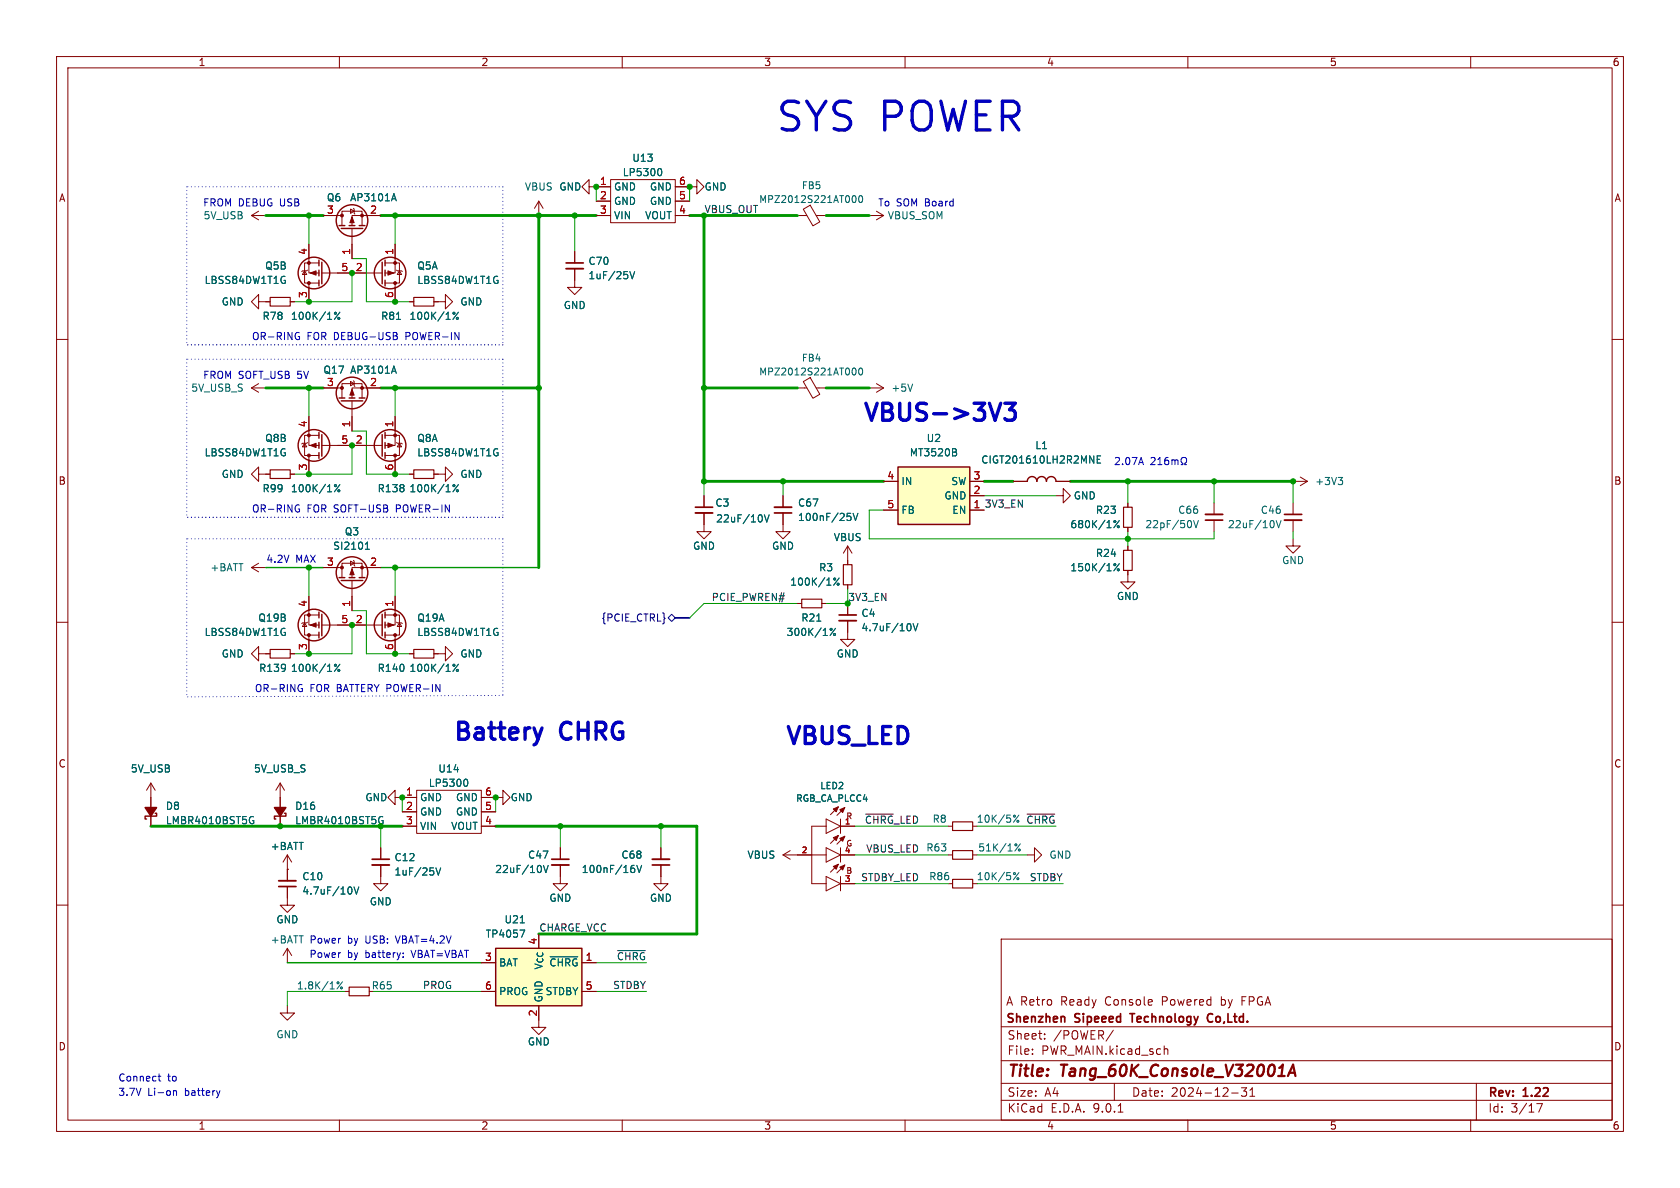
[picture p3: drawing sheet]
<svg xmlns="http://www.w3.org/2000/svg" width="297mm" height="210mm" viewBox="0 0 297 210" stroke-linecap="round" stroke-linejoin="round" font-family="sans-serif">
<g fill="none" stroke="#840000" stroke-width=".18">
<path d="M10 10h277v190h-277zM12 12h273v186h-273zM60 10v2M110 10v2M160 10v2M210 10v2M260 10v2M44.4 38.1h2.6M44.4 38.1l1.3 .8M45.7 37.3l-1.3 .8M95.2 35.6l.8 1.2M95.2 35.6l-.7 1.2"/>
<path d="M95.2 35.6v2.5M104.1 33v1.3l-1.2-1.3 1.2-1.2v1.2h1.3M121.9 33h1.3v1.3l1.3-1.3-1.3-1.2v1.2M141 38.1h1.6M142 37l1.2-.7 1.7 2.9-1.2 .7zM144.3 38.1h1.7M153.7 38.1h2.5M154.9 37.3l1.3 .8M156.2 38.1l-1.3 .8M45.7 53.3v-1.2l-1.3 1.2 1.3 1.3v-1.3h1.3M72.4 53.3h.8M76.7 53.3h.8"/>
<path d="M101.6 47.5v3.3h1.3l-1.3 1.3-1.3-1.3h1.3M101.6 44.5v2M10 60h2M153.7 68.6h.1M153.7 68.6h2.5M154.9 67.8l1.3 .8M156.2 68.6l-1.3 .7M285 60h2M62 99.2l.6 .4-.6 .3zM62.5 99.1l.1 .1v.7l.1 .2M77.5 83.8h1.2v-1.2l1.3 1.2-1.3 1.3v-1.3M124.5 90.7v3.3h1.2l-1.2 1.3-1.3-1.3h1.3"/>
<path d="M124.5 87.6v2.1M228.6 85.1h2.5M229.9 84.3l1.2 .8M231.1 85.1l-1.2 .8M10 110h2M47 115.6h.8M51.3 115.6h.8M53.8 110.1l.4 .6h-.7zM54.4 110l-.2 .1h-.7l-.2 .1M54.6 105.4v5.1h1.8M54.6 112.3v3.3M56.4 108.7h-2.6v3.6h2.6"/>
<path d="M56.9 110.5h10.7M57.1 100.3h3.4M60.5 102.1v-2.5h3.5v2.5M62.2 102.6v5.4M67.3 100.3h-5.1v1.8M68.1 108.7h2.5v3.6h-2.5M69.8 105.4v5.1h-1.7M69.8 112.3v3.3M70.1 110l.1 .1h.8l.1 .1M70.6 110.1l.4 .6h-.8zM72.4 115.6h.8M76.7 115.6h2v-1.3l1.3 1.3-1.3 1.2v-1.2"/>
<path d="M285 110h2M10 160h2M177 166h108v32h-108zM285 160h2M60 198v2M110 198v2M160 198v2M177 194.5h108M177 191.5h108M177 187.5h108M177 181.5h108M182.5 186.3v.1"/>
<path d="M182.5 185.5v.1M184.7 183.6v.1M184.7 182.8v.1M196.8 182.1l-1.3 2M197 191.5v3M197.7 196.6h.8M205.8 184.9v1.5M205.8 185.5l.2-.1 .4 .1 .1 .9M210 198v2M217.7 193.2h1.2M220.4 192.3l-.5 .6 .4 .1v.7l-.2 .1h-.4l-.2-.1M221 193.8h.8"/>
<path d="M221 192.7l.4-.4v1.5M260 198v2M261 191.5v6.5M271.7 195.1h1l-.7 1.5"/>
</g>
<path d="M227.7 190.2l.9-2 .4 2M227.9 189.6h1" fill="none" stroke="#840000" stroke-width=".4"/>
<path d="M100.1 46.5h3M122.9 89.7h3.1M188.2 179.8v.9M199.7 179.2h.9M214.3 179.3a.74 .74 0 0 0-.9 .5 .74 .74 0 0 0 .5 .9l.4-.1" fill="none" stroke="#840000" stroke-width=".3"/>
<path d="M73.2 52.6h3.5v1.5h-3.5zM47.8 114.8h3.5v1.5h-3.5zM73.2 114.8h3.5v1.5h-3.5z" fill="none" stroke="#840000" stroke-width=".2"/>
<g fill="none" stroke="#006464" stroke-width=".18">
<path d="M150.9 34.6a.65 .65 0 0 1 .5 .6 .65 .65 0 0 1-.5 .6M151.9 34.7l.2-.1a.65 .65 0 0 1 .4 .6 .65 .65 0 0 1-.4 .6l-.3-.5zM70.1 56.5h.7M81 55.2l-.9 1.3M111.4 48l.4 1.3 .4-1.3M161.3 67.9l-.4 1.3M64.6 97.1h.7M64.6 96.2l.4-.4v1.3M134.7 91.2v.8M135.1 91l.5 1.3 .4-1.3M236.6 84.4h.8l-.5 .5M237.1 84.9l.3 .2v.3l-.3 .3"/>
<path d="M50.2 111.8h.2v.5M60.1 117.4l-1 1.3M81 117.4l-.9 1.3M87.8 111.8h.2v.5"/>
<circle cx="80.3" cy="55.4" r=".18"/>
<circle cx="80.9" cy="56.3" r=".18"/>
<circle cx="59.3" cy="117.6" r=".18"/>
<circle cx="59.9" cy="118.5" r=".18"/>
<circle cx="80.3" cy="117.6" r=".18"/>
<circle cx="80.9" cy="118.5" r=".18"/>
</g>
<path d="M100.1 47.5h3M122.9 90.7h3.1" fill="none" stroke="#840000" stroke-width=".33"/>
<g fill="none" stroke="#840000" stroke-width=".25">
<path d="M56.4 108.2v1M56.4 110v1M56.4 111.8v1M56.9 108.6v3.8M59.9 102.1h1.1M60.3 102.6h3.8M61.7 102.1h1M63.5 102.1h1M67.6 108.6v3.8M68.1 108.2v1M68.1 110v1M68.1 111.8v1"/>
<circle cx="55.5" cy="110.5" r="2.79"/>
<circle cx="62.2" cy="101.2" r="2.79"/>
<circle cx="69" cy="110.5" r="2.79"/>
</g>
<g fill="#840000" stroke="#840000" stroke-width=".18">
<path d="M68.6 110.1l1 .4-1 .4z"/>
<path d="M62.2 100.6l.4 1h-.8z"/>
<path d="M54.9 110.5l1-.4v.8z"/>
<circle cx="69.8" cy="112.3" r=".25"/>
<circle cx="69.8" cy="108.7" r=".25"/>
<circle cx="60.5" cy="100.3" r=".25"/>
<circle cx="64" cy="100.3" r=".25"/>
<circle cx="54.6" cy="112.3" r=".25"/>
<circle cx="54.6" cy="108.7" r=".25"/>
</g>
<path d="M158.7 82.6h12.7v10.1h-12.7z" fill="#ffffc2"/>
<g fill="none" stroke="#840000" stroke-width=".25">
<path d="M56.4 76.5v1M56.4 78.2v1M56.9 76.8v3.8M56.4 80v1M158.7 82.6h12.7v10.1h-12.7zM181.6 85.1a.85 .85 0 0 1 .9-.9 .85 .85 0 0 1 .8 .9 .85 .85 0 0 1 .9-.9 .85 .85 0 0 1 .8 .9 .85 .85 0 0 1 .8-.9 .85 .85 0 0 1 .9 .9M50.3 143.8h.2v.5h-2v.5h.3"/>
<circle cx="55.5" cy="78.7" r="2.79"/>
</g>
<g fill="none" stroke="#840000" stroke-width=".18">
<path d="M53.8 78.4l.4 .6h-.7zM54.4 78.2l-.2 .2h-.7l-.2 .1M54.6 73.7v5h1.8M56.4 77h-2.6v3.5h2.6M56.9 78.7h5.3M141 68.6h1.6M142 67.5l1.2-.7 1.7 2.9-1.2 .7zM144.3 68.6h1.7M54.6 80.5v3.3M138.4 87.6v2.1M138.4 90.7v2M156.2 85.1h2.5"/>
<path d="M156.2 90.2h2.5M171.4 85.1h2.6M171.4 90.2h2.6M171.4 87.6h2.6M179.1 85.1h2.5M186.7 87.6h1.3v-1.2l1.2 1.2-1.2 1.3v-1.3M186.7 85.1h2.5M199.4 88.9v.8M199.4 93.2v.8M199.4 96.5v.8M214.6 88.9v2M214.6 91.9v2.1"/>
<path d="M228.6 95.3v1.2h1.3l-1.3 1.3-1.3-1.3h1.3M228.6 88.9v2M228.6 91.9v2.1M199.4 100.8v2.1h1.3l-1.3 1.2-1.3-1.2h1.3M73.7 139.7h11.4v7.6h-11.4zM49.5 141v5.1M50.8 156.7v3.3h-1.3l1.3 1.3 1.3-1.3h-1.3M50.8 153.7h.1M50.8 151.1v4.6M50.8 151.1l.8 1.3M50.8 151.1l-.8 1.3M67.3 152.9v3.3h1.3l-1.3 1.3-1.3-1.3h1.3"/>
<path d="M67.3 149.9v2M69.8 141v1.2l-1.2-1.2 1.2-1.3v1.3h3.9M71.1 143.5h2.6M71.1 146.1h2.6M85.1 141h3.8v1.2l1.3-1.2-1.3-1.3v1.3M85.1 143.5h2.5M85.1 146.1h2.5M99.1 149.9v2M99.1 152.9v2M50.8 177.8v1.3h-1.3l1.3 1.2 1.3-1.2h-1.3"/>
</g>
<g fill="none" stroke="#006464" stroke-width=".18">
<path d="M150.9 65.1a.65 .65 0 0 1 .5 .6 .65 .65 0 0 1-.5 .6M151.9 65.2l.2-.1a.65 .65 0 0 1 .4 .6 .65 .65 0 0 1-.4 .6l-.3-.5zM168.8 79.9l.3 .3v.3l-.2 .1M168.9 79.4l.2 .2-.2 .3M50.2 80h.2v.5M149.8 90.7h.6M150.2 91.2l.3 .3v.3l-.3 .2M150.8 90.7l.4 1.3 .5-1.3M194 81.2h.4M194.6 80.6h-.6v1.3h.6M197.9 92l-1 1.3M197.9 99.6l-1 1.3"/>
<path d="M210.6 92.3v.7M211 92l.4 1.3 .5-1.3M225.2 92.3v.7M225.6 92l.4 1.3 .5-1.3M82.3 137.7a.68 .68 0 0 1 .4 .7 .68 .68 0 0 1-.4 .6M62 156.8l.2 .5-.2 .7M62.6 156.8l.4 1.3 .4-1.3M67.2 144.4h.5M67.5 145.1h.2v.4l-.2 .1h-.3M77.1 153.4l.4 1.3 .4-1.3M95.7 153.2v.8M96.1 153l.4 1.2 .4-1.2"/>
<circle cx="197.1" cy="92.2" r=".18"/>
<circle cx="197.1" cy="99.8" r=".18"/>
<circle cx="197.7" cy="93.1" r=".18"/>
<circle cx="197.7" cy="100.7" r=".18"/>
</g>
<path d="M136.9 90.7h3.1M213.1 91.9h3.1M227.1 90.9h3M49.3 156.7h3M65.8 151.9h3M97.5 151.9h3.1" fill="none" stroke="#840000" stroke-width=".3"/>
<path d="M136.9 89.7h3.1M213.1 90.9h3.1M227.1 91.9h3M49.3 155.7h3M65.8 152.9h3M97.5 152.9h3.1" fill="none" stroke="#840000" stroke-width=".33"/>
<path d="M198.6 89.7h1.6v3.5h-1.6zM198.6 97.3h1.6v3.5h-1.6z" fill="none" stroke="#840000" stroke-width=".2"/>
<g fill="#840000" stroke="#840000" stroke-width=".18">
<path d="M54.9 78.7l1-.3v.7z"/>
<circle cx="54.6" cy="80.5" r=".25"/>
<circle cx="54.6" cy="77" r=".25"/>
</g>
<path d="M48.5 142.7h2l-1 1.6z" fill="#840000" stroke="#840000" stroke-width=".25"/>
<path d="M87.6 167.6h15.3v10.2h-15.3z" fill="#ffffc2"/>
<g fill="none" stroke="#840000" stroke-width=".25">
<path d="M59.9 39.9h1.1M61.7 39.9h1M63.5 39.9h1M56.4 46v1M56.4 47.8v1M56.4 49.5v1M56.9 46.4v3.8M60.3 40.4h3.8M67.6 46.4v3.8M68.1 46v1M68.1 47.8v1M68.1 49.5v1"/>
<path d="M59.9 70.4h1.1M60.3 70.9h3.8M61.7 70.4h1M63.5 70.4h1M67.6 76.8v3.8M68.1 76.5v1M68.1 78.2v1M68.1 80v1M27.4 143.8h.3v.5h-2v.5h.2M87.6 167.6h15.3v10.2h-15.3z"/>
<circle cx="62.2" cy="39" r="2.79"/>
<circle cx="55.5" cy="48.3" r="2.79"/>
<circle cx="69" cy="48.3" r="2.79"/>
<circle cx="62.2" cy="69.5" r="2.79"/>
<circle cx="69" cy="78.7" r="2.79"/>
</g>
<g fill="none" stroke="#840000" stroke-width=".18">
<path d="M57.1 38.1h3.4M60.5 39.9v-2.6h3.5v2.6M62 37l.6 .3-.6 .4zM62.5 36.8l.1 .2v.7l.1 .1M67.3 38.1h-5.1v1.8M105.4 38.1h2.5M105.4 33h2.5M105.4 35.6h2.5M107.9 31.8h11.5v7.6h-11.5zM119.4 38.1h2.5M119.4 33h2.5M119.4 35.6h2.5"/>
<path d="M47 53.3h.8M51.3 53.3h.8M53.8 47.9l.4 .6h-.7zM54.4 47.8l-.2 .1h-.7l-.2 .1M54.6 43.2v5.1h1.8M54.6 50v3.3M56.4 46.5h-2.6v3.5h2.6M56.9 48.3h10.7M62.2 40.4v5.3M68.1 46.5h2.5v3.5h-2.5M69.8 43.2v5.1h-1.7M69.8 50v3.3"/>
<path d="M70.1 47.8l.1 .1h.8l.1 .1M70.6 47.9l.4 .6h-.8zM72.4 53.3h.8M76.7 53.3h2v-1.2l1.3 1.2-1.3 1.3v-1.3M101.6 44.5v2M101.6 47.5v2M44.4 68.6h2.6M44.4 68.6l1.3 .7M45.7 67.8l-1.3 .8M54.6 73.7v2.5M57.1 68.6h3.4M59.7 78.7h7.9"/>
<path d="M60.5 70.4v-2.6h3.5v2.6M62 67.4l.6 .4-.6 .4zM62.2 70.9v5.3M62.5 67.3l.1 .1v.8l.1 .1M67.3 68.6h-5.1v1.8M68.1 77h2.5v3.5h-2.5M69.8 73.7v5h-1.7M70.1 78.2l.1 .2h.8l.1 .1M70.6 78.4l.4 .6h-.8zM45.7 83.8v-1.2l-1.3 1.2 1.3 1.3v-1.3h2.1M45.7 99.6l-1.3 .7M51.3 83.8h.8"/>
<path d="M54.6 81.3v2.5M69.8 80.5v3.3M72.4 83.8h.8M76.7 83.8h.8M124.5 87.6v2.1M124.5 90.7v2M138.4 90.7v3.3h1.3l-1.3 1.3-1.2-1.3h1.2M138.4 87.6v2.1M149.9 96.5v3.3M149.9 96.5l.7 1.3M149.9 96.5l-.8 1.3M156.2 85.1h2.5"/>
<path d="M156.2 90.2h2.5M171.4 85.1h2.6M171.4 90.2h2.6M171.4 87.6h2.6M179.1 85.1h2.5M186.7 85.1h2.5M199.4 88.9v.8M199.4 93.2v.8M199.4 96.5v.8M44.4 100.3l1.3 .8M44.4 100.3h2.6M45.7 115.6v-1.3l-1.3 1.3 1.3 1.2v-1.2h2.1"/>
<path d="M47 100.3h.1M51.3 115.6h.8M54.6 105.4v2.6M54.6 113v2.6M57.1 100.3h2.6M59.7 110.5h5.1M62.2 105.4v2.6M64.8 100.3h2.5M69.8 105.4v2.6M69.8 113v2.6M72.4 115.6h.8M76.7 115.6h.8"/>
<path d="M141 106.7h.7M145.3 106.7h.7M149.9 109.7v3.3h1.2l-1.2 1.3-1.3-1.3h1.3M149.9 103.4v.7M149.9 106.7v2M199.4 100.8v.8M26.7 138.4v7.7M26.7 138.4l-.8 1.3M26.7 138.4l.7 1.3M49.5 138.4l-.7 1.3M49.5 138.4l.8 1.3M49.5 138.4v4.3"/>
<path d="M49.5 144.3v1.8M50.8 153.7h.1M50.8 153.7v2M50.8 156.7v2.1M67.3 149.9v2M67.3 152.9v2M71.1 146.1h2.6M71.1 141h2.6M71.1 143.5h2.6M85.1 146.1h2.5M85.1 141h2.5M85.1 143.5h2.5"/>
<path d="M99.1 152.9v3.3h1.2l-1.2 1.3-1.3-1.3h1.3M99.1 149.9v2M116.8 152.9v3.3h1.3l-1.3 1.3-1.2-1.3h1.2M116.8 149.9v2M138.4 151.1h7.6M138.4 151.1l1.3 .8M139.7 150.4l-1.3 .7M146 146.1h-2.5v10.1h2.5M146 144.8l2.6 1.3-2.6 1.2zM146 149.9l2.6 1.2-2.6 1.3zM146 154.9l2.6 1.3-2.6 1.3zM148.2 142.6l-1.4 1.4"/>
<path d="M148.2 147.7l-1.4 1.4M148.2 152.8l-1.4 1.4M148.6 151.1h2.5M148.6 146.1h2.5M148.6 156.2h2.5M148.6 144.8v2.5M148.6 149.9v2.5M148.6 154.9v2.6M149.4 142.7l-1.4 1.4M149.4 147.8l-1.4 1.4M149.4 152.9l-1.4 1.4M167.6 151.1h.8"/>
<path d="M167.6 146.1h.8M167.6 156.2h.8M172 151.1h.7M172 146.1h.7M172 156.2h.7M181.6 151.1h1.3v-1.2l1.2 1.2-1.2 1.3v-1.3M50.8 170.2h.1M50.8 167.6l.8 1.3M50.8 167.6l-.8 1.3M50.8 167.6v2.6M61 175.3h.7M85.1 170.2h2.5"/>
<path d="M85.1 175.3h2.5M95.2 177.8v3.8h-1.2l1.2 1.3 1.3-1.3h-1.3M102.9 170.2h2.5M102.9 175.3h2.5"/>
</g>
<g fill="none" stroke="#006464" stroke-width=".18">
<path d="M69.3 35.1h.6M69.6 34.2l.5 1.3M116.6 29.8a.68 .68 0 0 1 .4 .6 .68 .68 0 0 1-.4 .7M50.2 49.6h.2v.4M60.1 55.2l-1 1.3M70.1 56.5h.7M81 55.2l-.9 1.3M87.8 49.6h.2v.4M111.4 48l.4 1.3 .4-1.3M69.3 65.6h.6M69.6 64.7l.5 1.3M168.8 79.9l.3 .3v.3l-.2 .1"/>
<path d="M168.9 79.4l.2 .2-.2 .3M50.2 80h.2v.5M60.1 85.7l-1 1.2M64.6 97.1h.7M64.6 96.2l.4-.4v1.3M81 85.7l-.9 1.2M87.8 80h.2v.5M134.7 91.2v.8M135.1 91l.5 1.3 .4-1.3M149.8 90.7h.6M150.2 91.2l.3 .3v.3l-.3 .2M150.8 90.7l.4 1.3 .5-1.3"/>
<path d="M194 81.2h.4M194.6 80.6h-.6v1.3h.6M197.9 99.6l-1 1.3M197.9 92l-1 1.3M50.2 111.8h.2v.5M60.1 117.4l-1 1.3M81 117.4l-.9 1.3M87.8 111.8h.2v.5M144.4 109.8h.7M147.7 111.1l-1 1.2M148.3 102.2l-.9 1.2M160.9 110.3l.2 .4-.2 .7"/>
<path d="M161.4 110.2l.5 1.3 .4-1.3M82.3 137.7a.68 .68 0 0 1 .4 .7 .68 .68 0 0 1-.4 .6M44.3 144.4h.5M44.6 145.1h.3v.4l-.3 .1h-.3M62 156.8l.2 .5-.2 .7M62.6 156.8l.4 1.3 .4-1.3M67.2 144.4h.5M67.5 145.1h.2v.4l-.2 .1h-.3M77.1 153.4l.4 1.3 .4-1.3M95.7 153.2v.8M96.1 153l.4 1.2 .4-1.2M111.9 153h.2"/>
<path d="M112 153.5l.2 .2v.3l-.2 .2M112.6 153l.4 1.2 .4-1.2M179.2 144.1h.1l.2 .2-.2 .2-.1-.1M179.2 154.3l.1-.1 .2 .2-.2 .2h-.1M179.5 149.2h.1l.2 .2-.2 .1h-.1M180.1 144.1l-.9 1.3M180.1 154.2l-.9 1.3M180.4 149.2l-1 1.2M60.5 173.6l-.9 1.2M91.9 164.4h.9l-.6 1.3M92 163.1h.7M97.2 169.1h4.9"/>
<circle cx="59.3" cy="55.4" r=".18"/>
<circle cx="59.9" cy="56.3" r=".18"/>
<circle cx="80.3" cy="55.4" r=".18"/>
<circle cx="80.9" cy="56.3" r=".18"/>
<circle cx="59.3" cy="85.8" r=".18"/>
<circle cx="59.9" cy="86.8" r=".18"/>
<circle cx="80.3" cy="85.8" r=".18"/>
<circle cx="80.9" cy="86.8" r=".18"/>
<circle cx="197.1" cy="92.2" r=".18"/>
<circle cx="197.1" cy="99.8" r=".18"/>
<circle cx="197.7" cy="93.1" r=".18"/>
<circle cx="59.3" cy="117.6" r=".18"/>
<circle cx="59.9" cy="118.5" r=".18"/>
<circle cx="80.3" cy="117.6" r=".18"/>
<circle cx="80.9" cy="118.5" r=".18"/>
<circle cx="146.9" cy="111.2" r=".18"/>
<circle cx="147.5" cy="112.2" r=".18"/>
<circle cx="147.6" cy="102.4" r=".18"/>
<circle cx="148.2" cy="103.3" r=".18"/>
<circle cx="197.7" cy="100.7" r=".18"/>
<circle cx="180" cy="145.2" r=".18"/>
<circle cx="180" cy="155.3" r=".18"/>
<circle cx="180.2" cy="150.3" r=".18"/>
<circle cx="59.8" cy="173.7" r=".18"/>
<circle cx="60.4" cy="174.6" r=".18"/>
</g>
<g fill="#840000" stroke="#840000" stroke-width=".18">
<path d="M62.2 68.8l.4 1.1h-.8z"/>
<path d="M68.6 78.4l1 .3-1 .4z"/>
<path d="M54.9 48.3l1-.4v.7z"/>
<path d="M62.2 38.4l.4 1h-.8z"/>
<path d="M68.6 47.9l1 .4-1 .3z"/>
<path d="M148.5 143.1l.9-.4-.4 .9z"/>
<path d="M148.5 148.2l.9-.4-.4 .9z"/>
<path d="M148.5 153.3l.9-.4-.4 .9z"/>
<path d="M147.3 143l.9-.4-.4 .9z"/>
<path d="M147.3 148.1l.9-.4-.4 .9z"/>
<path d="M147.3 153.2l.9-.4-.4 .9z"/>
<circle cx="60.5" cy="68.6" r=".25"/>
<circle cx="64" cy="68.6" r=".25"/>
<circle cx="69.8" cy="80.5" r=".25"/>
<circle cx="69.8" cy="77" r=".25"/>
<circle cx="54.6" cy="50" r=".25"/>
<circle cx="54.6" cy="46.5" r=".25"/>
<circle cx="60.5" cy="38.1" r=".25"/>
<circle cx="64" cy="38.1" r=".25"/>
<circle cx="69.8" cy="50" r=".25"/>
<circle cx="69.8" cy="46.5" r=".25"/>
</g>
<path d="M47.8 52.6h3.5v1.5h-3.5zM47.8 83.1h3.5v1.5h-3.5zM73.2 83.1h3.5v1.5h-3.5zM149.1 99.8h1.5v3.6h-1.5zM141.7 105.9h3.6v1.5h-3.6zM168.4 150.4h3.6v1.5h-3.6zM168.4 145.3h3.6v1.5h-3.6zM168.4 155.4h3.6v1.6h-3.6zM61.7 174.5h3.6v1.5h-3.6z" fill="none" stroke="#840000" stroke-width=".2"/>
<path d="M25.7 142.7h2l-1 1.6z" fill="#840000" stroke="#840000" stroke-width=".25"/>
<path d="M148.3 108.7h3.1M115.3 152.9h3.1" fill="none" stroke="#840000" stroke-width=".3"/>
<path d="M148.3 109.7h3.1M115.3 151.9h3.1" fill="none" stroke="#840000" stroke-width=".33"/>
<path d="M118.1 109.2l.6-.6 .7 .6-.7 .7z" fill="none" stroke="#000084" stroke-width=".18"/>
<path d="M153 143.9h4.9M181.6 143.9h4.9M109.2 168h4.9" fill="none" stroke="#0f0f0f" stroke-width=".18"/>
<path d="M33 33v28M88.9 33h-55.9M88.9 33v28M33 63.5v27.9M88.9 61h-55.9M88.9 63.5h-55.9M88.9 63.5v27.9M33 95.3v27.9M88.9 91.4h-55.9M88.9 95.3h-55.9M88.9 95.3v27.6M88.9 122.9l-55.9 .3" fill="none" stroke="#0000c2" stroke-width=".18" stroke-dasharray="0 .6"/>
<path d="M119.4 109.2h2.5" fill="none" stroke="#000084" stroke-width=".3"/>
<g fill="none" stroke="#009600" stroke-width=".51">
<path d="M47 38.1h10.1M67.3 38.1h38.1M95.2 38.1v62.2M121.9 38.1h19.1M124.5 38.1v47h31.7M146 38.1h7.7M47 68.6h10.1M67.3 68.6h27.9M124.5 68.6h16.5M146 68.6h7.7M174 85.1h5.1M189.2 85.1h39.4"/>
<path d="M26.7 146.1h44.4M87.6 146.1h35.6v19h-28"/>
</g>
<g fill="none" stroke="#009600" stroke-width=".18">
<path d="M57.1 38.1h-2.5v5.1M72.4 38.1h-2.6v5.1M101.6 38.1v6.4M105.4 33v2.6M121.9 33v2.6M62.2 45.7h2.6v7.6h7.6M62.2 48.3v5h-10.1M57.1 68.6h-2.5v5.1M62.2 76.2h2.6v7.6h7.6M62.2 78.7v5.1h-10.1M72.4 68.6h-2.6v5.1M124.5 85.1v2.5"/>
<path d="M138.4 85.1v2.5M156.2 90.2h-2.5v5.1h60.9v-1.3M174 87.6h12.7M199.4 85.1v3.8M199.4 94v2.5M214.6 85.1v3.8M228.6 85.1v3.8M228.6 94v1.3M57.1 100.3h-2.5v5.1M62.2 108h2.6v7.6h7.6M62.2 110.5v5.1h-10.1M69.8 100.3v5.1"/>
<path d="M141 106.7h-16.5l-2.6 2.5M149.9 104.1v2.6h-3.9M67.3 146.1v3.8M71.1 141v2.5M87.6 141v2.5M99.1 146.1v3.8M116.8 146.1v3.8M151.1 146.1h16.5M151.1 151.1h16.5M151.1 156.2h16.5M172.7 146.1h14M172.7 151.1h8.9"/>
<path d="M172.7 156.2h15.3M61 175.3h-10.2v2.5M66 175.3h19.1M105.4 170.2h8.9M105.4 175.3h8.9"/>
</g>
<path d="M47 100.3h10.1M67.3 100.3h27.9M49.5 146.1h17.8M50.8 170.2h34.3" fill="none" stroke="#009600" stroke-width=".25"/>
<g fill="none" stroke="#0000c2" stroke-width=".18">
<path d="M52.6 58.8h.3M52.7 59.5h.3v.4l-.4 .1M70.2 59.5v.4M52.6 89.2l.3 .1M52.7 90h.3v.4l-.4 .1M201.7 80.9l.5 1.2M203.5 81l.5-.1 .2 .3-.8 .9h.8M204.7 82.1h.7M204.7 81.2l.4-.3v1.2M206.5 80.9h-.4a.86 .86 0 0 0 0 1.2l.5-.1v-.4l-.2-.2h-.3l-.2 .2M207.2 81.4l.3-.1 .2 .2M207.2 81.3v.8"/>
<path d="M207.7 81.5l.2-.2 .3 .1 .1 .7M207.7 81.5v.6M208.8 82.1h.3v-.2a.54 .54 0 0 1-.3-.7 .54 .54 0 0 1 .8-.3 .58 .58 0 0 1-.1 1v.2h.3M53.1 121l.3 .1M53.2 121.7h.3v.4l-.4 .2M71.3 169.1v.2M71.3 168.5v.1M27.9 190.3h.5M28.1 189.8v1.1l.3 .2M30.7 192.8v.8M30.7 192.9l.1-.1 .3 .1 .1 .7M38.9 192.8l-.3 .8"/>
</g>
<path d="M176.9 71.3l-1 3M177.6 71.3h1.9l-1 1.1a.81 .81 0 0 1 1 .6v.7l-.3 .4-.3 .2h-.8l-.5-.3M95.8 128.7l-.7 2" fill="none" stroke="#0000c2" stroke-width=".6"/>
<g fill="#009600" stroke="#009600" stroke-width=".18">
<circle cx="124.5" cy="68.6" r=".46"/>
<circle cx="124.5" cy="85.1" r=".46"/>
<circle cx="138.4" cy="85.1" r=".46"/>
<circle cx="71.1" cy="141" r=".46"/>
<circle cx="67.3" cy="146.1" r=".46"/>
<circle cx="49.5" cy="146.1" r=".46"/>
<circle cx="54.6" cy="83.8" r=".46"/>
<circle cx="62.2" cy="78.7" r=".46"/>
<circle cx="54.6" cy="68.6" r=".46"/>
<circle cx="54.6" cy="53.3" r=".46"/>
<circle cx="69.8" cy="53.3" r=".46"/>
<circle cx="69.8" cy="68.6" r=".46"/>
<circle cx="69.8" cy="38.1" r=".46"/>
<circle cx="62.2" cy="48.3" r=".46"/>
<circle cx="101.6" cy="38.1" r=".46"/>
<circle cx="105.4" cy="33" r=".46"/>
<circle cx="121.9" cy="33" r=".46"/>
<circle cx="54.6" cy="38.1" r=".46"/>
<circle cx="95.2" cy="38.1" r=".46"/>
<circle cx="54.6" cy="115.6" r=".46"/>
<circle cx="69.8" cy="100.3" r=".46"/>
<circle cx="95.2" cy="68.6" r=".46"/>
<circle cx="54.6" cy="100.3" r=".46"/>
<circle cx="69.8" cy="83.8" r=".46"/>
<circle cx="99.1" cy="146.1" r=".46"/>
<circle cx="62.2" cy="110.5" r=".46"/>
<circle cx="69.8" cy="115.6" r=".46"/>
<circle cx="116.8" cy="146.1" r=".46"/>
<circle cx="87.6" cy="141" r=".46"/>
<circle cx="199.4" cy="85.1" r=".46"/>
<circle cx="199.4" cy="95.3" r=".46"/>
<circle cx="214.6" cy="85.1" r=".46"/>
<circle cx="228.6" cy="85.1" r=".46"/>
</g>
<text font-size="7.1" fill="#0000c2" x="136.9" y="23.6">SYS POWER</text>
<g font-size="4.2" fill="#0000c2">
<text x="152.4" y="74.7">VBUS-&gt;3V3</text>
<text x="80" y="131.1">Battery</text>
<text x="99.3" y="131.1">CHRG</text>
<text x="138.7" y="131.8">VBUS_LED</text>
</g>
<g font-size="2.8" fill="#840000">
<text x="178" y="190.9">Title:</text>
<text x="187.7" y="190.9">Tang_60K_Console_V32001A</text>
</g>
<g font-size="2.1" fill="#840000">
<text x="177.8" y="178">A Retro</text>
<text x="187.6" y="178">Ready</text>
<text x="195.5" y="178">Console</text>
<text x="205.7" y="178">Powered</text>
<text x="216.3" y="178">by</text>
<text x="220.1" y="178">FPGA</text>
<text x="177.8" y="181.2">Shenzhen</text>
<text x="178" y="184">Sheet:</text>
<text x="186.2" y="184">/POWER/</text>
<text x="190.1" y="181.2">Sipeeed</text>
<text x="200.6" y="181.2">Technology</text>
<text x="214.8" y="181.2">Co,Ltd.</text>
<text x="178" y="186.7">File:</text>
<text x="184.1" y="186.7">PWR_MAIN.kicad_sch</text>
<text x="178" y="196.9">KiCad</text>
<text x="178" y="194.1">Size:</text>
<text x="184.7" y="194.1">A4</text>
<text x="185.7" y="196.9">E.D.A.</text>
<text x="193.3" y="196.9">9.0.1</text>
<text x="200" y="194.1">Date:</text>
<text x="207" y="194.1">2024-12-31</text>
<text x="263" y="194.3">Rev:</text>
<text x="263" y="196.9">Id:</text>
<text x="267.1" y="196.9">3/17</text>
<text x="269.4" y="194.3">1.22</text>
</g>
<g font-size="1.8" fill="#840000">
<text x="35" y="11.9">1</text>
<text x="85" y="11.9">2</text>
<text x="135" y="11.9">3</text>
<text x="185" y="11.9">4</text>
<text x="235" y="11.9">5</text>
<text x="285" y="11.9">6</text>
<text x="10.3" y="35.9">A</text>
<text x="285.3" y="35.9">A</text>
<text x="10.3" y="85.9">B</text>
<text x="285.3" y="85.9">B</text>
<text x="10.3" y="135.9">C</text>
<text x="285.3" y="135.9">C</text>
<text x="10.3" y="185.9">D</text>
<text x="285.3" y="185.9">D</text>
<text x="35" y="199.9">1</text>
<text x="85" y="199.9">2</text>
<text x="135" y="199.9">3</text>
<text x="185" y="199.9">4</text>
<text x="235" y="199.9">5</text>
<text x="285" y="199.9">6</text>
</g>
<g font-size="1.8" fill="#006464">
<text x="111.7" y="28.8">U13</text>
<text x="57.7" y="35.8">Q6</text>
<text x="61.8" y="35.8">AP3101A</text>
<text x="92.7" y="33.9">VBUS</text>
<text x="98.8" y="33.9">GND</text>
<text x="108.5" y="33.9">GND</text>
<text x="110" y="31.3">LP5300</text>
<text x="114.8" y="33.9">GND</text>
<text x="124.5" y="33.9">GND</text>
<text x="35.9" y="39">5V_USB</text>
<text x="108.5" y="36.4">GND</text>
<text x="108.5" y="39">VIN</text>
<text x="114" y="39">VOUT</text>
<text x="114.8" y="36.4">GND</text>
<text x="156.9" y="39">VBUS_SOM</text>
<text x="46.8" y="47.9">Q5B</text>
<text x="73.7" y="47.9">Q5A</text>
<text x="103.9" y="47">C70</text>
<text x="36.1" y="50.4">LBSS84DW1T1G</text>
<text x="73.7" y="50.4">LBSS84DW1T1G</text>
<text x="103.9" y="49.6">1uF/25V</text>
<text x="39.1" y="54.2">GND</text>
<text x="46.3" y="56.7">R78</text>
<text x="51.3" y="56.7">100K/1%</text>
<text x="67.3" y="56.7">R81</text>
<text x="72.3" y="56.7">100K/1%</text>
<text x="81.3" y="54.2">GND</text>
<text x="99.6" y="54.8">GND</text>
<text x="33.7" y="69.4">5V_USB_S</text>
<text x="57.1" y="66.3">Q17</text>
<text x="61.8" y="66.3">AP3101A</text>
<text x="157.5" y="69.4">+5V</text>
<text x="36.1" y="80.9">LBSS84DW1T1G</text>
<text x="46.8" y="78.3">Q8B</text>
<text x="73.7" y="80.9">LBSS84DW1T1G</text>
<text x="73.7" y="78.3">Q8A</text>
<text x="160.7" y="80.9">MT3520B</text>
<text x="163.7" y="78.3">U2</text>
<text x="173.4" y="82.1">CIGT201610LH2R2MNE</text>
<text x="182.9" y="79.6">L1</text>
<text x="39.1" y="84.7">GND</text>
<text x="46.3" y="87.2">R99</text>
<text x="51.3" y="87.2">100K/1%</text>
<text x="66.7" y="87.2">R138</text>
<text x="72.3" y="87.2">100K/1%</text>
<text x="81.3" y="84.7">GND</text>
<text x="126.4" y="89.8">C3</text>
<text x="141" y="89.8">C67</text>
<text x="159.3" y="86">IN</text>
<text x="166.9" y="88.5">GND</text>
<text x="168.1" y="86">SW</text>
<text x="189.7" y="88.5">GND</text>
<text x="232.4" y="86">+3V3</text>
<text x="60.9" y="94.8">Q3</text>
<text x="126.5" y="92.6">22uF/10V</text>
<text x="141" y="92.3">100nF/25V</text>
<text x="147.3" y="95.9">VBUS</text>
<text x="159.3" y="91">FB</text>
<text x="168.3" y="91">EN</text>
<text x="189.1" y="93.6">680K/1%</text>
<text x="193.6" y="91">R23</text>
<text x="202.4" y="93.6">22pF/50V</text>
<text x="208.2" y="91">C66</text>
<text x="217" y="93.6">22uF/10V</text>
<text x="222.8" y="91">C46</text>
<text x="37.1" y="101.2">+BATT</text>
<text x="58.8" y="97.4">SI2101</text>
<text x="122.4" y="97.4">GND</text>
<text x="136.4" y="97.4">GND</text>
<text x="144.7" y="101.2">R3</text>
<text x="189.1" y="101.2">150K/1%</text>
<text x="193.6" y="98.7">R24</text>
<text x="226.6" y="99.9">GND</text>
<text x="139.6" y="103.7">100K/1%</text>
<text x="197.4" y="106.3">GND</text>
<text x="36.1" y="112.6">LBSS84DW1T1G</text>
<text x="45.6" y="110.1">Q19B</text>
<text x="73.7" y="110.1">Q19A</text>
<text x="73.7" y="112.6">LBSS84DW1T1G</text>
<text x="139" y="112.6">300K/1%</text>
<text x="141.6" y="110.1">R21</text>
<text x="152.2" y="109.3">C4</text>
<text x="152.2" y="111.8">4.7uF/10V</text>
<text x="39.1" y="116.4">GND</text>
<text x="45.7" y="119">R139</text>
<text x="51.3" y="119">100K/1%</text>
<text x="66.7" y="119">R140</text>
<text x="72.3" y="119">100K/1%</text>
<text x="81.3" y="116.4">GND</text>
<text x="147.8" y="116.4">GND</text>
<text x="23" y="136.8">5V_USB</text>
<text x="44.8" y="136.8">5V_USB_S</text>
<text x="77.4" y="136.8">U14</text>
<text x="29.2" y="143.4">D8</text>
<text x="52.1" y="143.4">D16</text>
<text x="64.5" y="141.8">GND</text>
<text x="74.2" y="141.8">GND</text>
<text x="75.7" y="139.3">LP5300</text>
<text x="80.5" y="141.8">GND</text>
<text x="90.2" y="141.8">GND</text>
<text x="29.2" y="145.9">LMBR4010BST5G</text>
<text x="52.1" y="145.9">LMBR4010BST5G</text>
<text x="74.2" y="144.4">GND</text>
<text x="74.2" y="146.9">VIN</text>
<text x="79.7" y="146.9">VOUT</text>
<text x="80.5" y="144.4">GND</text>
<text x="172.6" y="145.6">10K/5%</text>
<text x="47.8" y="150.5">+BATT</text>
<text x="53.3" y="155.8">C10</text>
<text x="69.6" y="152.4">C12</text>
<text x="69.6" y="155">1uF/25V</text>
<text x="87.4" y="154.5">22uF/10V</text>
<text x="93.3" y="152">C47</text>
<text x="102.7" y="154.5">100nF/16V</text>
<text x="109.8" y="152">C68</text>
<text x="132" y="152">VBUS</text>
<text x="163.7" y="150.7">R63</text>
<text x="164.2" y="155.8">R86</text>
<text x="172.6" y="155.8">10K/5%</text>
<text x="172.8" y="150.7">51K/1%</text>
<text x="185.4" y="152">GND</text>
<text x="53.3" y="158.3">4.7uF/10V</text>
<text x="65.3" y="160.2">GND</text>
<text x="97" y="159.6">GND</text>
<text x="114.8" y="159.6">GND</text>
<text x="47.8" y="167">+BATT</text>
<text x="48.8" y="163.4">GND</text>
<text x="85.8" y="166">TP4057</text>
<text x="89.1" y="163.4">U21</text>
<text x="88.1" y="171">BAT</text>
<text x="96.1" y="171.5" transform="rotate(-90 96.1 171.5)">V_{CC}</text>
<text x="97" y="171">~{CHRG}</text>
<text x="52.4" y="175.1">1.8K/1%</text>
<text x="65.6" y="175.1">R65</text>
<text x="88.1" y="176.1">PROG</text>
<text x="96.1" y="177.3" transform="rotate(-90 96.1 177.3)">GND</text>
<text x="96.4" y="176.1">STDBY</text>
<text x="48.8" y="183.7">GND</text>
<text x="93.2" y="185">GND</text>
</g>
<g font-size="1.8" fill="#a90000">
<text x="106" y="32.8">1</text>
<text x="106" y="35.3">2</text>
<text x="119.9" y="32.8">6</text>
<text x="119.9" y="35.3">5</text>
<text x="57.7" y="37.8">3</text>
<text x="65.3" y="37.8">2</text>
<text x="106" y="37.8">3</text>
<text x="119.9" y="37.8">4</text>
<text x="54.4" y="45.2" transform="rotate(-90 54.4 45.2)">4</text>
<text x="62" y="45.2" transform="rotate(-90 62 45.2)">1</text>
<text x="69.6" y="45.2" transform="rotate(-90 69.6 45.2)">1</text>
<text x="54.4" y="52.8" transform="rotate(-90 54.4 52.8)">3</text>
<text x="60.3" y="48">5</text>
<text x="62.8" y="48">2</text>
<text x="69.6" y="52.8" transform="rotate(-90 69.6 52.8)">6</text>
<text x="57.7" y="68.3">3</text>
<text x="65.3" y="68.3">2</text>
<text x="54.4" y="75.6" transform="rotate(-90 54.4 75.6)">4</text>
<text x="62" y="75.6" transform="rotate(-90 62 75.6)">1</text>
<text x="69.6" y="75.6" transform="rotate(-90 69.6 75.6)">1</text>
<text x="54.4" y="83.3" transform="rotate(-90 54.4 83.3)">3</text>
<text x="60.3" y="78.5">5</text>
<text x="62.8" y="78.5">2</text>
<text x="69.6" y="83.3" transform="rotate(-90 69.6 83.3)">6</text>
<text x="156.8" y="84.8">4</text>
<text x="156.8" y="89.9">5</text>
<text x="172" y="84.8">3</text>
<text x="172" y="87.4">2</text>
<text x="172" y="89.9">1</text>
<text x="57.7" y="100.1">3</text>
<text x="65.3" y="100.1">2</text>
<text x="54.4" y="107.4" transform="rotate(-90 54.4 107.4)">4</text>
<text x="62" y="107.4" transform="rotate(-90 62 107.4)">1</text>
<text x="69.6" y="107.4" transform="rotate(-90 69.6 107.4)">1</text>
<text x="60.3" y="110.2">5</text>
<text x="62.8" y="110.2">2</text>
<text x="54.4" y="115" transform="rotate(-90 54.4 115)">3</text>
<text x="69.6" y="115" transform="rotate(-90 69.6 115)">6</text>
<text x="71.7" y="140.7">1</text>
<text x="71.7" y="143.3">2</text>
<text x="85.7" y="140.7">6</text>
<text x="85.7" y="143.3">5</text>
<text x="71.7" y="145.8">3</text>
<text x="85.7" y="145.8">4</text>
<text x="95" y="167.1" transform="rotate(-90 95 167.1)">4</text>
<text x="85.7" y="169.9">3</text>
<text x="103.4" y="169.9">1</text>
<text x="85.7" y="175">6</text>
<text x="95" y="179.8" transform="rotate(-90 95 179.8)">2</text>
<text x="103.4" y="175">5</text>
</g>
<g font-size="1.8" fill="#0000c2">
<text x="35.8" y="36.6">FROM DEBUG USB</text>
<text x="155.2" y="36.6">To SOM Board</text>
<text x="44.4" y="60.2">OR-RING</text>
<text x="54.3" y="60.2">FOR DEBUG-USB</text>
<text x="72" y="60.2">POWER-IN</text>
<text x="35.8" y="67.1">FROM SOFT_USB 5V</text>
<text x="196.8" y="82.3">2.07A</text>
<text x="44.4" y="90.7">OR-RING</text>
<text x="54.3" y="90.7">FOR SOFT-USB</text>
<text x="70.3" y="90.7">POWER-IN</text>
<text x="47" y="99.6">4.2V</text>
<text x="52.3" y="99.6">MAX</text>
<text x="45" y="122.4">OR-RING</text>
<text x="54.8" y="122.4">FOR BATTERY POWER-IN</text>
<text x="54.6" y="166.9">Power</text>
<text x="61.4" y="166.9">by</text>
<text x="64.7" y="166.9">USB:</text>
<text x="70.3" y="166.9">VBAT=4.2V</text>
<text x="54.6" y="169.4">Power</text>
<text x="61.4" y="169.4">by</text>
<text x="64.7" y="169.4">battery:</text>
<text x="73.1" y="169.4">VBAT=VBAT</text>
<text x="20.8" y="191.3">Connect</text>
<text x="29.6" y="191.3">to</text>
<text x="20.8" y="193.8">3.7V</text>
<text x="26.1" y="193.8">Li-on</text>
<text x="32.8" y="193.8">battery</text>
</g>
<g font-size="1.8" fill="#009600">
<text x="124.5" y="37.8">VBUS_OUT</text>
<text x="149.9" y="106.3">3V3_EN</text>
</g>
<g font-size="1.8" fill="#0f0f0f">
<text x="174" y="89.8">3V3_EN</text>
<text x="125.7" y="106.3">PCIE_PWREN#</text>
<text x="152.8" y="145.7">~{CHRG}_LEDR8</text>
<text x="181.3" y="145.7">~{CHRG}</text>
<text x="152.1" y="155.9">STDBY_LED</text>
<text x="153" y="150.8">VBUS_LED</text>
<text x="182" y="155.9">STDBY</text>
<text x="95.2" y="164.8">CHARGE_VCC</text>
<text x="109" y="169.8">~{CHRG}</text>
<text x="74.7" y="174.9">PROG</text>
<text x="108.3" y="174.9">STDBY</text>
</g>
<text font-size="1.8" fill="#000084" x="106.2" y="110.1">{PCIE_CTRL}</text>
<g font-size="1.7" fill="#006464">
<text x="141.7" y="33.6">FB5</text>
<text x="134.1" y="36.1">MPZ2012S221AT000</text>
<text x="141.7" y="64.1">FB4</text>
<text x="134.1" y="66.6">MPZ2012S221AT000</text>
</g>
<g font-size="1.6" fill="#006464">
<text x="140.6" y="141.9">RGB_CA_PLCC4</text>
<text x="144.9" y="139.7">LED2</text>
</g>
<g font-size="1.4" fill="#a90000">
<text x="149.2" y="145.8">1</text>
<text x="141.6" y="150.9">2</text>
<text x="149.2" y="150.9">4</text>
<text x="149.2" y="156">3</text>
</g>
<g font-size="1.4" fill="#840000">
<text x="149.5" y="145">R</text>
<text x="149.5" y="149.8">G</text>
<text x="149.5" y="154.7">B</text>
</g>
</svg>
